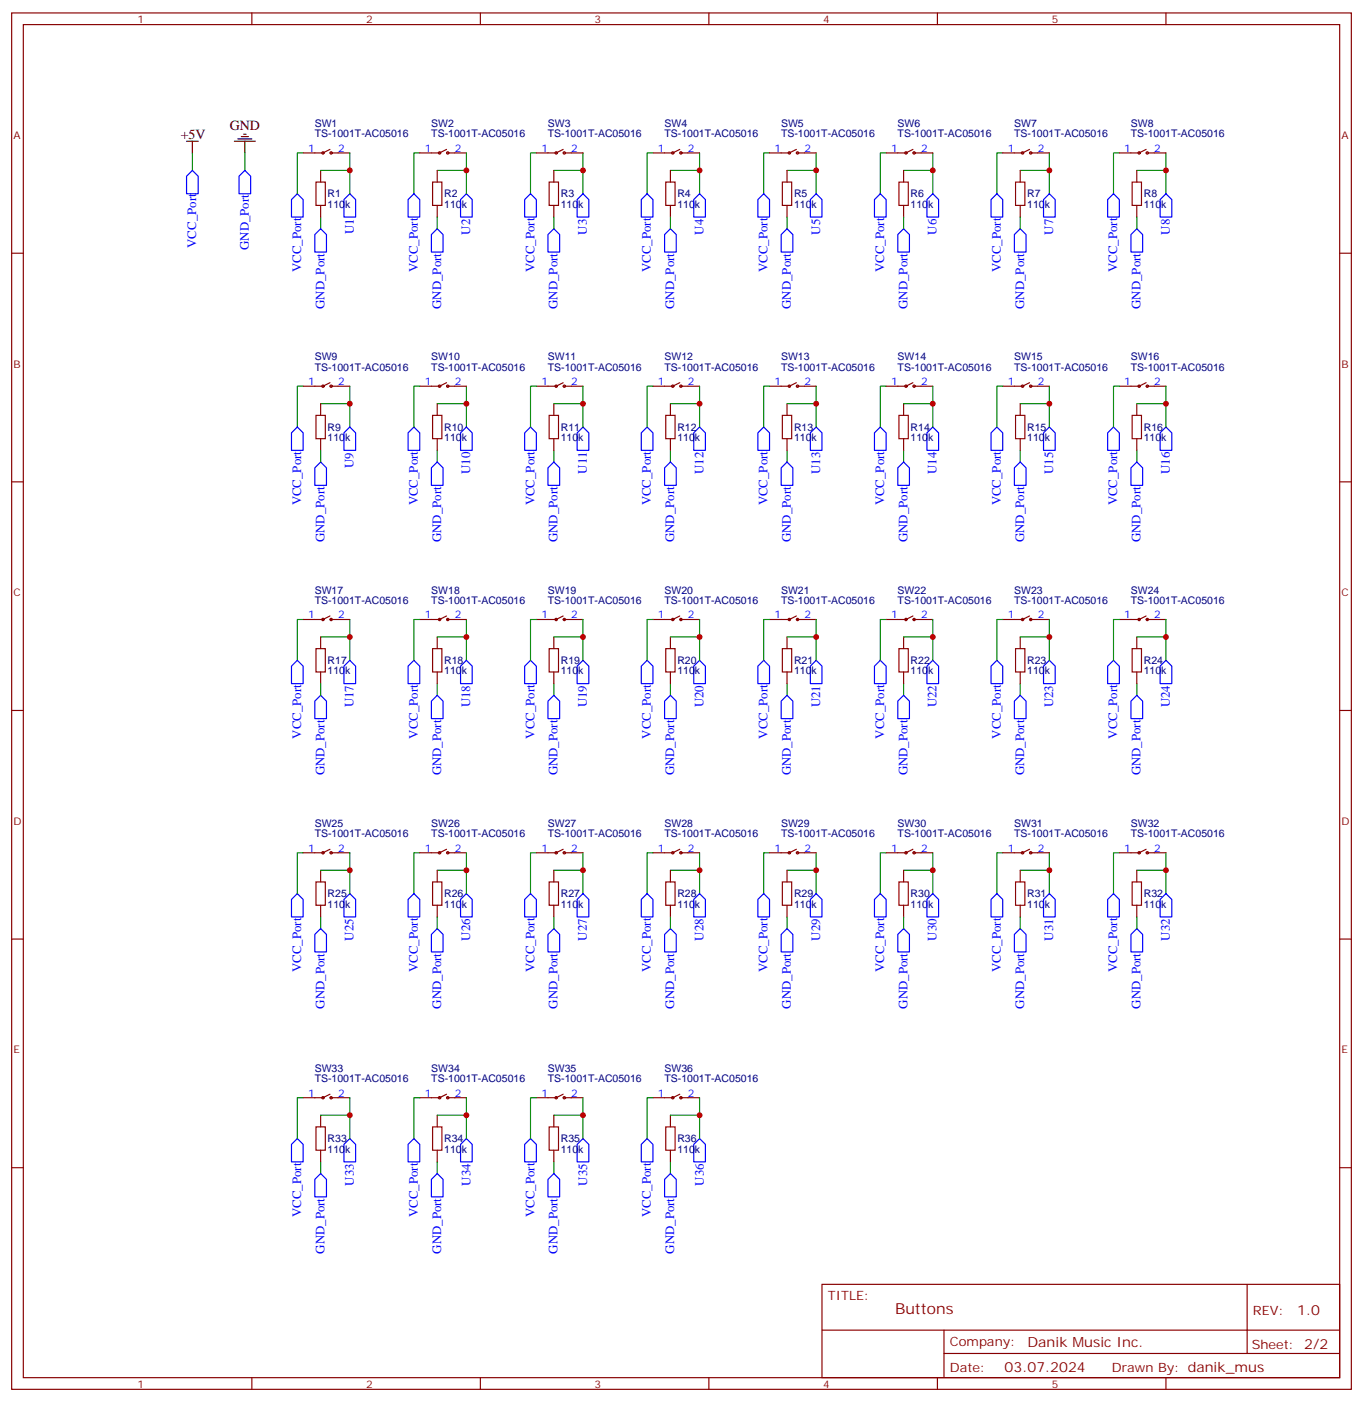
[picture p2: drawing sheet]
<svg xmlns="http://www.w3.org/2000/svg" width="412mm" height="424mm" viewBox="0 0 412 424" stroke-linecap="round" stroke-linejoin="round" font-family="sans-serif">
<g fill="none" stroke="#870000" stroke-width=".35">
<path d="M3.5 3.9h405.4v416.3h-405.4zM7.1 7.4h398.2v409.3h-398.2zM76.2 3.9v3.5M145.3 3.9v3.5M214.5 3.9v3.5M283.6 3.9v3.5M352.8 3.9v3.5M95.6 55.1h2.8v7h-2.8zM97 51.5v3.6M99.8 45.2l-2.1 1h-6M99.8 46.2h6M130.9 55.1h2.8v7h-2.8z"/>
<path d="M132.3 51.5v3.6M135.1 45.2l-2.1 1h-6M135.1 46.2h6M166.2 55.1h2.8v7h-2.8zM167.6 51.5v3.6M170.4 45.2l-2.1 1h-6M170.4 46.2h6M201.4 55.1h2.9v7h-2.9zM202.8 51.5v3.6M205.7 45.2l-2.1 1h-6M205.7 46.2h6M236.7 55.1h2.8v7h-2.8z"/>
<path d="M238.1 51.5v3.6M240.9 45.2l-2.1 1h-6M240.9 46.2h6M273.4 51.5v3.6M276.2 45.2l-2.1 1h-6M276.2 46.2h6M308.7 51.5v3.6M311.5 45.2l-2.1 1h-6M311.5 46.2h6M344 51.5v3.6M346.8 45.2l-2.1 1h-6M346.8 46.2h6"/>
<path d="M3.5 76.6h3.6M97 62.1v3.6M132.3 62.1v3.6M167.6 62.1v3.6M202.8 62.1v3.6M238.1 62.1v3.6M273.4 62.1v3.6M308.7 62.1v3.6M344 62.1v3.6M405.3 76.6h3.6M99.8 115.7l-2.1 1.1h-6M99.8 116.8h6"/>
<path d="M135.1 115.7l-2.1 1.1h-6M135.1 116.8h6M170.4 115.7l-2.1 1.1h-6M170.4 116.8h6M205.7 115.7l-2.1 1.1h-6M205.7 116.8h6M240.9 115.7l-2.1 1.1h-6M240.9 116.8h6M276.2 115.7l-2.1 1.1h-6M276.2 116.8h6M311.5 115.7l-2.1 1.1h-6M311.5 116.8h6"/>
<path d="M346.8 115.7l-2.1 1.1h-6M346.8 116.8h6M95.6 125.6h2.8v7.1h-2.8zM97 122.1v3.5M97 132.7v3.5M130.9 125.6h2.8v7.1h-2.8zM132.3 122.1v3.5M132.3 132.7v3.5M166.2 125.6h2.8v7.1h-2.8zM167.6 122.1v3.5M167.6 132.7v3.5M201.4 125.6h2.9v7.1h-2.9z"/>
<path d="M202.8 122.1v3.5M202.8 132.7v3.5M236.7 125.6h2.8v7.1h-2.8zM238.1 122.1v3.5M238.1 132.7v3.5M273.4 122.1v3.5M273.4 132.7v3.5M308.7 122.1v3.5M308.7 132.7v3.5M344 122.1v3.5M344 132.7v3.5M3.5 145.7h3.6"/>
<path d="M405.3 145.7h3.6M95.6 196.2h2.8v7h-2.8zM97 192.7v3.5M99.8 186.3l-2.1 1.1h-6M99.8 187.4h6M130.9 196.2h2.8v7h-2.8zM132.3 192.7v3.5M135.1 186.3l-2.1 1.1h-6M135.1 187.4h6M166.2 196.2h2.8v7h-2.8zM167.6 192.7v3.5M170.4 186.3l-2.1 1.1h-6"/>
<path d="M170.4 187.4h6M201.4 196.2h2.9v7h-2.9zM202.8 192.7v3.5M205.7 186.3l-2.1 1.1h-6M205.7 187.4h6M236.7 196.2h2.8v7h-2.8zM238.1 192.7v3.5M240.9 186.3l-2.1 1.1h-6M240.9 187.4h6M273.4 192.7v3.5M276.2 186.3l-2.1 1.1h-6M276.2 187.4h6"/>
<path d="M308.7 192.7v3.5M311.5 186.3l-2.1 1.1h-6M311.5 187.4h6M344 192.7v3.5M346.8 186.3l-2.1 1.1h-6M346.8 187.4h6M3.5 214.9h3.6M97 203.2v3.6M132.3 203.2v3.6M167.6 203.2v3.6M202.8 203.2v3.6M238.1 203.2v3.6"/>
<path d="M273.4 203.2v3.6M308.7 203.2v3.6M344 203.2v3.6M405.3 214.9h3.6M99.8 256.9l-2.1 1h-6M99.8 257.9h6M135.1 256.9l-2.1 1h-6M135.1 257.9h6M170.4 256.9l-2.1 1h-6M170.4 257.9h6M205.7 256.9l-2.1 1h-6M205.7 257.9h6"/>
<path d="M240.9 256.9l-2.1 1h-6M240.9 257.9h6M276.2 256.9l-2.1 1h-6M276.2 257.9h6M311.5 256.9l-2.1 1h-6M311.5 257.9h6M346.8 256.9l-2.1 1h-6M346.8 257.9h6M95.6 266.7h2.8v7.1h-2.8zM97 263.2v3.5M97 273.8v3.5M130.9 266.7h2.8v7.1h-2.8z"/>
<path d="M132.3 263.2v3.5M132.3 273.8v3.5M166.2 266.7h2.8v7.1h-2.8zM167.6 263.2v3.5M167.6 273.8v3.5M201.4 266.7h2.9v7.1h-2.9zM202.8 263.2v3.5M202.8 273.8v3.5M236.7 266.7h2.8v7.1h-2.8zM238.1 263.2v3.5M238.1 273.8v3.5M273.4 263.2v3.5"/>
<path d="M273.4 273.8v3.5M308.7 263.2v3.5M308.7 273.8v3.5M344 263.2v3.5M344 273.8v3.5M3.5 284h3.6M405.3 284h3.6M97 337.3v3.5M99.8 330.9l-2.1 1.1h-6M99.8 332h6M132.3 337.3v3.5M135.1 330.9l-2.1 1.1h-6"/>
<path d="M135.1 332h6M167.6 337.3v3.5M170.4 330.9l-2.1 1.1h-6M170.4 332h6M202.8 337.3v3.5M205.7 330.9l-2.1 1.1h-6M205.7 332h6M3.5 353.2h3.6M95.6 340.8h2.8v7.1h-2.8zM97 347.9v3.5M132.3 347.9v3.5M167.6 347.9v3.5"/>
<path d="M202.8 347.9v3.5M405.3 353.2h3.6M248.7 388.4h156.6v28.3h-156.6zM377.3 388.5v20.8M76.2 416.7v3.5M145.3 416.7v3.5M214.5 416.7v3.5M248.7 402.3h156.5M283.6 416.7v3.5M285.6 409.3h119.6M285.6 402.3v14.1M352.8 416.7v3.5"/>
<circle cx="97.7" cy="46.2" r=".35"/>
<circle cx="100.2" cy="46.2" r=".35"/>
<circle cx="133" cy="46.2" r=".35"/>
<circle cx="135.5" cy="46.2" r=".35"/>
<circle cx="168.3" cy="46.2" r=".35"/>
<circle cx="170.7" cy="46.2" r=".35"/>
<circle cx="203.6" cy="46.2" r=".35"/>
<circle cx="206" cy="46.2" r=".35"/>
<circle cx="238.8" cy="46.2" r=".35"/>
<circle cx="241.3" cy="46.2" r=".35"/>
<circle cx="274.1" cy="46.2" r=".35"/>
<circle cx="276.6" cy="46.2" r=".35"/>
<circle cx="309.4" cy="46.2" r=".35"/>
<circle cx="311.9" cy="46.2" r=".35"/>
<circle cx="344.7" cy="46.2" r=".35"/>
<circle cx="347.1" cy="46.2" r=".35"/>
<circle cx="97.7" cy="116.8" r=".35"/>
<circle cx="100.2" cy="116.8" r=".35"/>
<circle cx="133" cy="116.8" r=".35"/>
<circle cx="135.5" cy="116.8" r=".35"/>
<circle cx="168.3" cy="116.8" r=".35"/>
<circle cx="170.7" cy="116.8" r=".35"/>
<circle cx="203.6" cy="116.8" r=".35"/>
<circle cx="206" cy="116.8" r=".35"/>
<circle cx="238.8" cy="116.8" r=".35"/>
<circle cx="241.3" cy="116.8" r=".35"/>
<circle cx="274.1" cy="116.8" r=".35"/>
<circle cx="276.6" cy="116.8" r=".35"/>
<circle cx="309.4" cy="116.8" r=".35"/>
<circle cx="311.9" cy="116.8" r=".35"/>
<circle cx="344.7" cy="116.8" r=".35"/>
<circle cx="347.1" cy="116.8" r=".35"/>
<circle cx="97.7" cy="187.4" r=".35"/>
<circle cx="100.2" cy="187.4" r=".35"/>
<circle cx="133" cy="187.4" r=".35"/>
<circle cx="135.5" cy="187.4" r=".35"/>
<circle cx="168.3" cy="187.4" r=".35"/>
<circle cx="170.7" cy="187.4" r=".35"/>
<circle cx="203.6" cy="187.4" r=".35"/>
<circle cx="206" cy="187.4" r=".35"/>
<circle cx="238.8" cy="187.4" r=".35"/>
<circle cx="241.3" cy="187.4" r=".35"/>
<circle cx="274.1" cy="187.4" r=".35"/>
<circle cx="276.6" cy="187.4" r=".35"/>
<circle cx="309.4" cy="187.4" r=".35"/>
<circle cx="311.9" cy="187.4" r=".35"/>
<circle cx="344.7" cy="187.4" r=".35"/>
<circle cx="347.1" cy="187.4" r=".35"/>
<circle cx="97.7" cy="257.9" r=".35"/>
<circle cx="100.2" cy="257.9" r=".35"/>
<circle cx="133" cy="257.9" r=".35"/>
<circle cx="135.5" cy="257.9" r=".35"/>
<circle cx="168.3" cy="257.9" r=".35"/>
<circle cx="170.7" cy="257.9" r=".35"/>
<circle cx="203.6" cy="257.9" r=".35"/>
<circle cx="206" cy="257.9" r=".35"/>
<circle cx="238.8" cy="257.9" r=".35"/>
<circle cx="241.3" cy="257.9" r=".35"/>
<circle cx="274.1" cy="257.9" r=".35"/>
<circle cx="276.6" cy="257.9" r=".35"/>
<circle cx="309.4" cy="257.9" r=".35"/>
<circle cx="311.9" cy="257.9" r=".35"/>
<circle cx="344.7" cy="257.9" r=".35"/>
<circle cx="347.1" cy="257.9" r=".35"/>
<circle cx="97.7" cy="332" r=".35"/>
<circle cx="100.2" cy="332" r=".35"/>
<circle cx="133" cy="332" r=".35"/>
<circle cx="135.5" cy="332" r=".35"/>
<circle cx="168.3" cy="332" r=".35"/>
<circle cx="170.7" cy="332" r=".35"/>
<circle cx="203.6" cy="332" r=".35"/>
<circle cx="206" cy="332" r=".35"/>
</g>
<g fill="none" stroke="#008700" stroke-width=".35">
<path d="M58.2 46.2v5.3M74.1 46.2v5.3M91.7 46.2h-1.7v12.4M97 51.5h8.8M105.8 46.2v12.4M127 46.2h-1.8v12.4M132.3 51.5h8.8M141.1 46.2v12.4M162.3 46.2h-1.8v12.4M167.6 51.5h8.8M176.4 46.2v12.4M197.6 46.2h-1.8v12.4"/>
<path d="M202.8 51.5h8.9M211.7 46.2v12.4M232.8 46.2h-1.7v12.4M238.1 51.5h8.8M246.9 46.2v12.4M268.1 46.2h-1.8v12.4M273.4 51.5h8.8M282.2 46.2v12.4M303.4 46.2h-1.8v12.4M308.7 51.5h8.8M317.5 46.2v12.4M338.7 46.2h-1.8v12.4"/>
<path d="M344 51.5h8.8M352.8 46.2v12.4M97 65.7v3.5M132.3 65.7v3.5M167.6 65.7v3.5M202.8 65.7v3.5M238.1 65.7v3.5M273.4 65.7v3.5M308.7 65.7v3.5M344 65.7v3.5M91.7 116.8h-1.7v12.4M105.8 116.8v12.4"/>
<path d="M127 116.8h-1.8v12.4M141.1 116.8v12.4M162.3 116.8h-1.8v12.4M176.4 116.8v12.4M197.6 116.8h-1.8v12.4M211.7 116.8v12.4M232.8 116.8h-1.7v12.4M246.9 116.8v12.4M268.1 116.8h-1.8v12.4M282.2 116.8v12.4M303.4 116.8h-1.8v12.4M317.5 116.8v12.4"/>
<path d="M338.7 116.8h-1.8v12.4M352.8 116.8v12.4M97 136.2v3.5M97 122.1h8.8M132.3 136.2v3.5M132.3 122.1h8.8M167.6 136.2v3.5M167.6 122.1h8.8M202.8 136.2v3.5M202.8 122.1h8.9M238.1 136.2v3.5M238.1 122.1h8.8"/>
<path d="M273.4 136.2v3.5M273.4 122.1h8.8M308.7 136.2v3.5M308.7 122.1h8.8M344 136.2v3.5M344 122.1h8.8M91.7 187.4h-1.7v12.3M97 192.7h8.8M105.8 187.4v12.3M127 187.4h-1.8v12.3M132.3 192.7h8.8M141.1 187.4v12.3"/>
<path d="M162.3 187.4h-1.8v12.3M167.6 192.7h8.8M176.4 187.4v12.3M197.6 187.4h-1.8v12.3M202.8 192.7h8.9M211.7 187.4v12.3M232.8 187.4h-1.7v12.3M238.1 192.7h8.8M246.9 187.4v12.3M268.1 187.4h-1.8v12.3M273.4 192.7h8.8M282.2 187.4v12.3"/>
<path d="M303.4 187.4h-1.8v12.3M308.7 192.7h8.8M317.5 187.4v12.3M338.7 187.4h-1.8v12.3M344 192.7h8.8M352.8 187.4v12.3M97 206.8v3.5M132.3 206.8v3.5M167.6 206.8v3.5M202.8 206.8v3.5M238.1 206.8v3.5M273.4 206.8v3.5"/>
<path d="M308.7 206.8v3.5M344 206.8v3.5M91.7 257.9h-1.7v12.4M105.8 257.9v12.4M127 257.9h-1.8v12.4M141.1 257.9v12.4M162.3 257.9h-1.8v12.4M176.4 257.9v12.4M197.6 257.9h-1.8v12.4M211.7 257.9v12.4M232.8 257.9h-1.7v12.4M246.9 257.9v12.4"/>
<path d="M268.1 257.9h-1.8v12.4M282.2 257.9v12.4M303.4 257.9h-1.8v12.4M317.5 257.9v12.4M338.7 257.9h-1.8v12.4M352.8 257.9v12.4M97 277.3v3.5M97 263.2h8.8M132.3 277.3v3.5M132.3 263.2h8.8M167.6 277.3v3.5M167.6 263.2h8.8"/>
<path d="M202.8 277.3v3.5M202.8 263.2h8.9M238.1 277.3v3.5M238.1 263.2h8.8M273.4 277.3v3.5M273.4 263.2h8.8M308.7 277.3v3.5M308.7 263.2h8.8M344 277.3v3.5M344 263.2h8.8M91.7 332h-1.7v12.3M97 337.3h8.8"/>
<path d="M105.8 332v12.3M127 332h-1.8v12.3M132.3 337.3h8.8M141.1 332v12.3M162.3 332h-1.8v12.3M167.6 337.3h8.8M176.4 332v12.3M197.6 332h-1.8v12.3M202.8 337.3h8.9M211.7 332v12.3M97 351.4v3.5M132.3 351.4v3.5"/>
<path d="M167.6 351.4v3.5M202.8 351.4v3.5"/>
</g>
<g fill="none" stroke="#00f" stroke-width=".35">
<path d="M58.2 51.5l1.8 1.8v5.3h-3.6v-5.3zM74.1 51.5l1.7 1.8v5.3h-3.5v-5.3zM90 58.6l1.7 1.8v5.3h-3.5v-5.3zM125.2 58.6l1.8 1.8v5.3h-3.5v-5.3zM211.7 58.6l1.7 1.8v5.3h-3.5v-5.3zM266.3 58.6l1.8 1.8v5.3h-3.5v-5.3zM282.2 58.6l1.8 1.8v5.3h-3.5v-5.3zM317.5 58.6l1.8 1.8v5.3h-3.6v-5.3zM95.2 70.9l1.8-1.7 1.8 1.7v5.3h-3.6zM104.1 60.4l1.7-1.8 1.8 1.8v5.3h-3.5zM130.5 70.9l1.8-1.7 1.8 1.7v5.3h-3.6zM139.3 60.4l1.8-1.8 1.8 1.8v5.3h-3.6z"/>
<path d="M158.7 60.4l1.8-1.8 1.8 1.8v5.3h-3.6zM165.8 70.9l1.8-1.7 1.7 1.7v5.3h-3.5zM174.6 60.4l1.8-1.8 1.8 1.8v5.3h-3.6zM194 60.4l1.8-1.8 1.8 1.8v5.3h-3.6zM201.1 70.9l1.7-1.7 1.8 1.7v5.3h-3.5zM229.3 60.4l1.8-1.8 1.7 1.8v5.3h-3.5zM238.1 69.2l1.8 1.7v5.3h-3.5v-5.3zM245.2 60.4l1.7-1.8 1.8 1.8v5.3h-3.5zM271.6 70.9l1.8-1.7 1.8 1.7v5.3h-3.6zM299.9 60.4l1.7-1.8 1.8 1.8v5.3h-3.5zM306.9 70.9l1.8-1.7 1.7 1.7v5.3h-3.5zM335.1 60.4l1.8-1.8 1.8 1.8v5.3h-3.6z"/>
<path d="M342.2 70.9l1.8-1.7 1.7 1.7v5.3h-3.5zM351 60.4l1.8-1.8 1.7 1.8v5.3h-3.5zM90 129.2l1.7 1.7v5.3h-3.5v-5.3zM97 139.7l1.8 1.8v5.3h-3.6v-5.3zM104.1 130.9l1.7-1.7 1.8 1.7v5.3h-3.5zM125.2 129.2l1.8 1.7v5.3h-3.5v-5.3zM132.3 139.7l1.8 1.8v5.3h-3.6v-5.3zM141.1 129.2l1.8 1.7v5.3h-3.6v-5.3zM158.7 130.9l1.8-1.7 1.8 1.7v5.3h-3.6zM167.6 139.7l1.7 1.8v5.3h-3.5v-5.3zM174.6 130.9l1.8-1.7 1.8 1.7v5.3h-3.6zM195.8 129.2l1.8 1.7v5.3h-3.6v-5.3z"/>
<path d="M202.8 139.7l1.8 1.8v5.3h-3.5v-5.3zM211.7 129.2l1.7 1.7v5.3h-3.5v-5.3zM229.3 130.9l1.8-1.7 1.7 1.7v5.3h-3.5zM238.1 139.7l1.8 1.8v5.3h-3.5v-5.3zM245.2 130.9l1.7-1.7 1.8 1.7v5.3h-3.5zM266.3 129.2l1.8 1.7v5.3h-3.5v-5.3zM273.4 139.7l1.8 1.8v5.3h-3.6v-5.3zM282.2 129.2l1.8 1.7v5.3h-3.5v-5.3zM299.9 130.9l1.7-1.7 1.8 1.7v5.3h-3.5zM308.7 139.7l1.7 1.8v5.3h-3.5v-5.3zM317.5 129.2l1.8 1.7v5.3h-3.6v-5.3zM335.1 130.9l1.8-1.7 1.8 1.7v5.3h-3.6z"/>
<path d="M344 139.7l1.7 1.8v5.3h-3.5v-5.3zM351 130.9l1.8-1.7 1.7 1.7v5.3h-3.5zM90 199.7l1.7 1.8v5.3h-3.5v-5.3zM105.8 199.7l1.8 1.8v5.3h-3.5v-5.3zM125.2 199.7l1.8 1.8v5.3h-3.5v-5.3zM141.1 199.7l1.8 1.8v5.3h-3.6v-5.3zM195.8 199.7l1.8 1.8v5.3h-3.6v-5.3zM211.7 199.7l1.7 1.8v5.3h-3.5v-5.3zM231.1 199.7l1.7 1.8v5.3h-3.5v-5.3zM246.9 199.7l1.8 1.8v5.3h-3.5v-5.3zM266.3 199.7l1.8 1.8v5.3h-3.5v-5.3zM282.2 199.7l1.8 1.8v5.3h-3.5v-5.3z"/>
<path d="M301.6 199.7l1.8 1.8v5.3h-3.5v-5.3zM317.5 199.7l1.8 1.8v5.3h-3.6v-5.3zM336.9 199.7l1.8 1.8v5.3h-3.6v-5.3zM352.8 199.7l1.7 1.8v5.3h-3.5v-5.3zM97 210.3l1.8 1.8v5.2h-3.6v-5.2zM132.3 210.3l1.8 1.8v5.2h-3.6v-5.2zM158.7 201.5l1.8-1.8 1.8 1.8v5.3h-3.6zM167.6 210.3l1.7 1.8v5.2h-3.5v-5.2zM174.6 201.5l1.8-1.8 1.8 1.8v5.3h-3.6zM202.8 210.3l1.8 1.8v5.2h-3.5v-5.2zM238.1 210.3l1.8 1.8v5.2h-3.5v-5.2zM273.4 210.3l1.8 1.8v5.2h-3.6v-5.2z"/>
<path d="M308.7 210.3l1.7 1.8v5.2h-3.5v-5.2zM344 210.3l1.7 1.8v5.2h-3.5v-5.2zM90 270.3l1.7 1.7v5.3h-3.5v-5.3zM105.8 270.3l1.8 1.7v5.3h-3.5v-5.3zM125.2 270.3l1.8 1.7v5.3h-3.5v-5.3zM141.1 270.3l1.8 1.7v5.3h-3.6v-5.3zM160.5 270.3l1.8 1.7v5.3h-3.6v-5.3zM176.4 270.3l1.8 1.7v5.3h-3.6v-5.3zM195.8 270.3l1.8 1.7v5.3h-3.6v-5.3zM211.7 270.3l1.7 1.7v5.3h-3.5v-5.3zM231.1 270.3l1.7 1.7v5.3h-3.5v-5.3zM246.9 270.3l1.8 1.7v5.3h-3.5v-5.3z"/>
<path d="M266.3 270.3l1.8 1.7v5.3h-3.5v-5.3zM282.2 270.3l1.8 1.7v5.3h-3.5v-5.3zM301.6 270.3l1.8 1.7v5.3h-3.5v-5.3zM317.5 270.3l1.8 1.7v5.3h-3.6v-5.3zM336.9 270.3l1.8 1.7v5.3h-3.6v-5.3zM352.8 270.3l1.7 1.7v5.3h-3.5v-5.3zM97 280.8l1.8 1.8v5.3h-3.6v-5.3zM132.3 280.8l1.8 1.8v5.3h-3.6v-5.3zM167.6 280.8l1.7 1.8v5.3h-3.5v-5.3zM202.8 280.8l1.8 1.8v5.3h-3.5v-5.3zM238.1 280.8l1.8 1.8v5.3h-3.5v-5.3zM273.4 280.8l1.8 1.8v5.3h-3.6v-5.3z"/>
<path d="M308.7 280.8l1.7 1.8v5.3h-3.5v-5.3zM344 280.8l1.7 1.8v5.3h-3.5v-5.3zM90 344.3l1.7 1.8v5.3h-3.5v-5.3zM97 354.9l1.8 1.8v5.3h-3.6v-5.3zM105.8 344.3l1.8 1.8v5.3h-3.5v-5.3zM125.2 344.3l1.8 1.8v5.3h-3.5v-5.3zM132.3 354.9l1.8 1.8v5.3h-3.6v-5.3zM141.1 344.3l1.8 1.8v5.3h-3.6v-5.3zM160.5 344.3l1.8 1.8v5.3h-3.6v-5.3zM167.6 354.9l1.7 1.8v5.3h-3.5v-5.3zM176.4 344.3l1.8 1.8v5.3h-3.6v-5.3zM195.8 344.3l1.8 1.8v5.3h-3.6v-5.3z"/>
<path d="M202.8 354.9l1.8 1.8v5.3h-3.5v-5.3zM211.7 344.3l1.7 1.8v5.3h-3.5v-5.3z"/>
</g>
<path d="M56.4 42.7h3.6M58.2 42.7v3.5M70.9 42.7h6.4M72 42h4.2M73 41.3h2.1M73.7 40.6h.7M74.1 42.7v3.5" fill="none" stroke="#000" stroke-width=".35"/>
<g fill="none" stroke="#a10000" stroke-width=".35">
<path d="M272 55.1h2.8v7h-2.8zM307.3 55.1h2.8v7h-2.8zM342.5 55.1h2.9v7h-2.9zM272 125.6h2.8v7.1h-2.8zM307.3 125.6h2.8v7.1h-2.8zM342.5 125.6h2.9v7.1h-2.9zM272 196.2h2.8v7h-2.8zM307.3 196.2h2.8v7h-2.8zM342.5 196.2h2.9v7h-2.9zM272 266.7h2.8v7.1h-2.8zM307.3 266.7h2.8v7.1h-2.8zM342.5 266.7h2.9v7.1h-2.9z"/>
<path d="M130.9 340.8h2.8v7.1h-2.8zM166.2 340.8h2.8v7.1h-2.8zM201.4 340.8h2.9v7.1h-2.9z"/>
</g>
<g fill="#c00">
<circle cx="105.8" cy="51.5" r=".88"/>
<circle cx="176.4" cy="51.5" r=".88"/>
<circle cx="211.7" cy="51.5" r=".88"/>
<circle cx="246.9" cy="51.5" r=".88"/>
<circle cx="141.1" cy="51.5" r=".88"/>
<circle cx="282.2" cy="51.5" r=".88"/>
<circle cx="317.5" cy="51.5" r=".88"/>
<circle cx="352.8" cy="51.5" r=".88"/>
<circle cx="352.8" cy="122.1" r=".88"/>
<circle cx="317.5" cy="122.1" r=".88"/>
<circle cx="282.2" cy="122.1" r=".88"/>
<circle cx="141.1" cy="122.1" r=".88"/>
<circle cx="246.9" cy="122.1" r=".88"/>
<circle cx="211.7" cy="122.1" r=".88"/>
<circle cx="176.4" cy="122.1" r=".88"/>
<circle cx="105.8" cy="122.1" r=".88"/>
<circle cx="105.8" cy="263.2" r=".88"/>
<circle cx="176.4" cy="263.2" r=".88"/>
<circle cx="211.7" cy="263.2" r=".88"/>
<circle cx="246.9" cy="263.2" r=".88"/>
<circle cx="141.1" cy="263.2" r=".88"/>
<circle cx="282.2" cy="263.2" r=".88"/>
<circle cx="317.5" cy="263.2" r=".88"/>
<circle cx="352.8" cy="263.2" r=".88"/>
<circle cx="352.8" cy="192.7" r=".88"/>
<circle cx="317.5" cy="192.7" r=".88"/>
<circle cx="282.2" cy="192.7" r=".88"/>
<circle cx="141.1" cy="192.7" r=".88"/>
<circle cx="246.9" cy="192.7" r=".88"/>
<circle cx="211.7" cy="192.7" r=".88"/>
<circle cx="176.4" cy="192.7" r=".88"/>
<circle cx="105.8" cy="192.7" r=".88"/>
<circle cx="211.7" cy="337.3" r=".88"/>
<circle cx="176.4" cy="337.3" r=".88"/>
<circle cx="141.1" cy="337.3" r=".88"/>
<circle cx="105.8" cy="337.3" r=".88"/>
</g>
<text font-size="4.6" fill="#800" x="270.8" y="397.5">Buttons</text>
<g font-size="4.2">
<text x="69.5" y="39.4">GND</text>
<text x="54.7" y="42">+5V</text>
</g>
<g font-size="4.2" fill="#800">
<text x="392.5" y="397.7">1.0</text>
<text x="310.9" y="407.3">Danik Music Inc.</text>
<text x="304" y="415.1">03.07.2024</text>
</g>
<g font-size="3.9" fill="#00f">
<text x="107.1" y="70.8" transform="rotate(-90 107.1 70.8)">U1</text>
<text x="142.3" y="71" transform="rotate(-90 142.3 71)">U2</text>
<text x="177.6" y="71" transform="rotate(-90 177.6 71)">U3</text>
<text x="212.8" y="71" transform="rotate(-90 212.8 71)">U4</text>
<text x="248.1" y="71" transform="rotate(-90 248.1 71)">U5</text>
<text x="283.4" y="71" transform="rotate(-90 283.4 71)">U6</text>
<text x="318.7" y="71" transform="rotate(-90 318.7 71)">U7</text>
<text x="353.9" y="71" transform="rotate(-90 353.9 71)">U8</text>
<text x="59.4" y="74.9" transform="rotate(-90 59.4 74.9)">VCC_Port</text>
<text x="75.3" y="75.6" transform="rotate(-90 75.3 75.6)">GND_Port</text>
<text x="91.1" y="82.3" transform="rotate(-90 91.1 82.3)">VCC_Port</text>
<text x="126.4" y="82.3" transform="rotate(-90 126.4 82.3)">VCC_Port</text>
<text x="161.7" y="82.3" transform="rotate(-90 161.7 82.3)">VCC_Port</text>
<text x="196.9" y="82.3" transform="rotate(-90 196.9 82.3)">VCC_Port</text>
<text x="232.2" y="82.3" transform="rotate(-90 232.2 82.3)">VCC_Port</text>
<text x="267.5" y="82.3" transform="rotate(-90 267.5 82.3)">VCC_Port</text>
<text x="302.8" y="82.3" transform="rotate(-90 302.8 82.3)">VCC_Port</text>
<text x="338.1" y="82.3" transform="rotate(-90 338.1 82.3)">VCC_Port</text>
<text x="98.2" y="93.4" transform="rotate(-90 98.2 93.4)">GND_Port</text>
<text x="133.4" y="93.4" transform="rotate(-90 133.4 93.4)">GND_Port</text>
<text x="168.7" y="93.4" transform="rotate(-90 168.7 93.4)">GND_Port</text>
<text x="204" y="93.4" transform="rotate(-90 204 93.4)">GND_Port</text>
<text x="239.3" y="93.4" transform="rotate(-90 239.3 93.4)">GND_Port</text>
<text x="274.6" y="93.4" transform="rotate(-90 274.6 93.4)">GND_Port</text>
<text x="309.8" y="93.4" transform="rotate(-90 309.8 93.4)">GND_Port</text>
<text x="345.1" y="93.4" transform="rotate(-90 345.1 93.4)">GND_Port</text>
<text x="107" y="141.5" transform="rotate(-90 107 141.5)">U9</text>
<text x="142.3" y="143.4" transform="rotate(-90 142.3 143.4)">U10</text>
<text x="177.6" y="143.3" transform="rotate(-90 177.6 143.3)">U11</text>
<text x="212.8" y="143.4" transform="rotate(-90 212.8 143.4)">U12</text>
<text x="248.1" y="143.4" transform="rotate(-90 248.1 143.4)">U13</text>
<text x="283.4" y="143.4" transform="rotate(-90 283.4 143.4)">U14</text>
<text x="318.7" y="143.4" transform="rotate(-90 318.7 143.4)">U15</text>
<text x="353.9" y="143.4" transform="rotate(-90 353.9 143.4)">U16</text>
<text x="91.1" y="152.8" transform="rotate(-90 91.1 152.8)">VCC_Port</text>
<text x="126.4" y="152.8" transform="rotate(-90 126.4 152.8)">VCC_Port</text>
<text x="161.7" y="152.8" transform="rotate(-90 161.7 152.8)">VCC_Port</text>
<text x="196.9" y="152.8" transform="rotate(-90 196.9 152.8)">VCC_Port</text>
<text x="232.2" y="152.8" transform="rotate(-90 232.2 152.8)">VCC_Port</text>
<text x="267.5" y="152.8" transform="rotate(-90 267.5 152.8)">VCC_Port</text>
<text x="302.8" y="152.8" transform="rotate(-90 302.8 152.8)">VCC_Port</text>
<text x="338.1" y="152.8" transform="rotate(-90 338.1 152.8)">VCC_Port</text>
<text x="98.2" y="163.9" transform="rotate(-90 98.2 163.9)">GND_Port</text>
<text x="133.4" y="163.9" transform="rotate(-90 133.4 163.9)">GND_Port</text>
<text x="168.7" y="163.9" transform="rotate(-90 168.7 163.9)">GND_Port</text>
<text x="204" y="163.9" transform="rotate(-90 204 163.9)">GND_Port</text>
<text x="239.3" y="163.9" transform="rotate(-90 239.3 163.9)">GND_Port</text>
<text x="274.6" y="163.9" transform="rotate(-90 274.6 163.9)">GND_Port</text>
<text x="309.8" y="163.9" transform="rotate(-90 309.8 163.9)">GND_Port</text>
<text x="345.1" y="163.9" transform="rotate(-90 345.1 163.9)">GND_Port</text>
<text x="107" y="213.9" transform="rotate(-90 107 213.9)">U17</text>
<text x="142.3" y="213.9" transform="rotate(-90 142.3 213.9)">U18</text>
<text x="177.6" y="213.9" transform="rotate(-90 177.6 213.9)">U19</text>
<text x="212.8" y="213.9" transform="rotate(-90 212.8 213.9)">U20</text>
<text x="248.1" y="213.9" transform="rotate(-90 248.1 213.9)">U21</text>
<text x="283.4" y="213.9" transform="rotate(-90 283.4 213.9)">U22</text>
<text x="318.7" y="213.9" transform="rotate(-90 318.7 213.9)">U23</text>
<text x="353.9" y="213.9" transform="rotate(-90 353.9 213.9)">U24</text>
<text x="91.1" y="223.4" transform="rotate(-90 91.1 223.4)">VCC_Port</text>
<text x="126.4" y="223.4" transform="rotate(-90 126.4 223.4)">VCC_Port</text>
<text x="161.7" y="223.4" transform="rotate(-90 161.7 223.4)">VCC_Port</text>
<text x="196.9" y="223.4" transform="rotate(-90 196.9 223.4)">VCC_Port</text>
<text x="232.2" y="223.4" transform="rotate(-90 232.2 223.4)">VCC_Port</text>
<text x="267.5" y="223.4" transform="rotate(-90 267.5 223.4)">VCC_Port</text>
<text x="302.8" y="223.4" transform="rotate(-90 302.8 223.4)">VCC_Port</text>
<text x="338.1" y="223.4" transform="rotate(-90 338.1 223.4)">VCC_Port</text>
<text x="98.2" y="234.5" transform="rotate(-90 98.2 234.5)">GND_Port</text>
<text x="133.4" y="234.5" transform="rotate(-90 133.4 234.5)">GND_Port</text>
<text x="168.7" y="234.5" transform="rotate(-90 168.7 234.5)">GND_Port</text>
<text x="204" y="234.5" transform="rotate(-90 204 234.5)">GND_Port</text>
<text x="239.3" y="234.5" transform="rotate(-90 239.3 234.5)">GND_Port</text>
<text x="274.6" y="234.5" transform="rotate(-90 274.6 234.5)">GND_Port</text>
<text x="309.8" y="234.5" transform="rotate(-90 309.8 234.5)">GND_Port</text>
<text x="345.1" y="234.5" transform="rotate(-90 345.1 234.5)">GND_Port</text>
<text x="107" y="284.5" transform="rotate(-90 107 284.5)">U25</text>
<text x="142.3" y="284.5" transform="rotate(-90 142.3 284.5)">U26</text>
<text x="177.6" y="284.5" transform="rotate(-90 177.6 284.5)">U27</text>
<text x="212.8" y="284.5" transform="rotate(-90 212.8 284.5)">U28</text>
<text x="248.1" y="284.5" transform="rotate(-90 248.1 284.5)">U29</text>
<text x="283.4" y="284.5" transform="rotate(-90 283.4 284.5)">U30</text>
<text x="318.7" y="284.5" transform="rotate(-90 318.7 284.5)">U31</text>
<text x="353.9" y="284.5" transform="rotate(-90 353.9 284.5)">U32</text>
<text x="91.1" y="294" transform="rotate(-90 91.1 294)">VCC_Port</text>
<text x="126.4" y="294" transform="rotate(-90 126.4 294)">VCC_Port</text>
<text x="161.7" y="294" transform="rotate(-90 161.7 294)">VCC_Port</text>
<text x="196.9" y="294" transform="rotate(-90 196.9 294)">VCC_Port</text>
<text x="232.2" y="294" transform="rotate(-90 232.2 294)">VCC_Port</text>
<text x="267.5" y="294" transform="rotate(-90 267.5 294)">VCC_Port</text>
<text x="302.8" y="294" transform="rotate(-90 302.8 294)">VCC_Port</text>
<text x="338.1" y="294" transform="rotate(-90 338.1 294)">VCC_Port</text>
<text x="98.2" y="305.1" transform="rotate(-90 98.2 305.1)">GND_Port</text>
<text x="133.4" y="305.1" transform="rotate(-90 133.4 305.1)">GND_Port</text>
<text x="168.7" y="305.1" transform="rotate(-90 168.7 305.1)">GND_Port</text>
<text x="204" y="305.1" transform="rotate(-90 204 305.1)">GND_Port</text>
<text x="239.3" y="305.1" transform="rotate(-90 239.3 305.1)">GND_Port</text>
<text x="274.6" y="305.1" transform="rotate(-90 274.6 305.1)">GND_Port</text>
<text x="309.8" y="305.1" transform="rotate(-90 309.8 305.1)">GND_Port</text>
<text x="345.1" y="305.1" transform="rotate(-90 345.1 305.1)">GND_Port</text>
<text x="107.1" y="358.6" transform="rotate(-90 107.1 358.6)">U33</text>
<text x="142.4" y="358.6" transform="rotate(-90 142.4 358.6)">U34</text>
<text x="177.7" y="358.6" transform="rotate(-90 177.7 358.6)">U35</text>
<text x="212.9" y="358.6" transform="rotate(-90 212.9 358.6)">U36</text>
<text x="91.1" y="368" transform="rotate(-90 91.1 368)">VCC_Port</text>
<text x="126.4" y="368" transform="rotate(-90 126.4 368)">VCC_Port</text>
<text x="161.7" y="368" transform="rotate(-90 161.7 368)">VCC_Port</text>
<text x="196.9" y="368" transform="rotate(-90 196.9 368)">VCC_Port</text>
<text x="98.2" y="379.1" transform="rotate(-90 98.2 379.1)">GND_Port</text>
<text x="133.4" y="379.1" transform="rotate(-90 133.4 379.1)">GND_Port</text>
<text x="168.7" y="379.1" transform="rotate(-90 168.7 379.1)">GND_Port</text>
<text x="204" y="379.1" transform="rotate(-90 204 379.1)">GND_Port</text>
</g>
<g font-size="3.9" fill="#800">
<text x="250.5" y="393">TITLE:</text>
<text x="379.1" y="397.7">REV:</text>
<text x="287.4" y="407.2">Company:</text>
<text x="378.7" y="407.8">Sheet: 2/2</text>
<text x="287.4" y="414.9">Date:</text>
<text x="336.4" y="415">Drawn By: danik_mus</text>
</g>
<g font-size="3.2" fill="#800">
<text x="41.6" y="6.9">1</text>
<text x="110.8" y="6.9">2</text>
<text x="179.9" y="6.9">3</text>
<text x="249.1" y="6.9">4</text>
<text x="318.2" y="6.9">5</text>
<text x="4.1" y="42">A</text>
<text x="405.9" y="42">A</text>
<text x="4.1" y="111.2">B</text>
<text x="405.9" y="111.2">B</text>
<text x="4.1" y="180.3">C</text>
<text x="405.9" y="180.3">C</text>
<text x="4.1" y="249.4">D</text>
<text x="405.9" y="249.4">D</text>
<text x="4.1" y="318.6">E</text>
<text x="405.9" y="318.6">E</text>
<text x="41.6" y="419.7">1</text>
<text x="110.8" y="419.7">2</text>
<text x="179.9" y="419.7">3</text>
<text x="249.1" y="419.7">4</text>
<text x="318.2" y="419.7">5</text>
</g>
<g font-size="3.2" fill="#000080">
<text x="95.2" y="41.6">TS-1001T-AC05016</text>
<text x="95.2" y="38.4">SW1</text>
<text x="130.5" y="41.6">TS-1001T-AC05016</text>
<text x="130.5" y="38.4">SW2</text>
<text x="165.8" y="41.6">TS-1001T-AC05016</text>
<text x="165.8" y="38.4">SW3</text>
<text x="201" y="41.6">TS-1001T-AC05016</text>
<text x="201" y="38.4">SW4</text>
<text x="236.3" y="41.6">TS-1001T-AC05016</text>
<text x="236.3" y="38.4">SW5</text>
<text x="271.6" y="41.6">TS-1001T-AC05016</text>
<text x="271.6" y="38.4">SW6</text>
<text x="306.9" y="41.6">TS-1001T-AC05016</text>
<text x="306.9" y="38.4">SW7</text>
<text x="342.2" y="41.6">TS-1001T-AC05016</text>
<text x="342.2" y="38.4">SW8</text>
<text x="99.1" y="59.7">R1</text>
<text x="134.4" y="59.7">R2</text>
<text x="169.7" y="59.7">R3</text>
<text x="205" y="59.7">R4</text>
<text x="240.2" y="59.7">R5</text>
<text x="275.5" y="59.7">R6</text>
<text x="310.8" y="59.7">R7</text>
<text x="346.1" y="59.7">R8</text>
<text x="99.1" y="62.8">110k</text>
<text x="134.4" y="62.8">110k</text>
<text x="169.7" y="62.8">110k</text>
<text x="205" y="62.8">110k</text>
<text x="240.2" y="62.8">110k</text>
<text x="275.5" y="62.8">110k</text>
<text x="310.8" y="62.8">110k</text>
<text x="346.1" y="62.8">110k</text>
<text x="95.2" y="112.1">TS-1001T-AC05016</text>
<text x="95.2" y="109">SW9</text>
<text x="130.5" y="112.1">TS-1001T-AC05016</text>
<text x="130.5" y="109">SW10</text>
<text x="165.8" y="112.1">TS-1001T-AC05016</text>
<text x="165.8" y="109">SW11</text>
<text x="201" y="112.1">TS-1001T-AC05016</text>
<text x="201" y="109">SW12</text>
<text x="236.3" y="112.1">TS-1001T-AC05016</text>
<text x="236.3" y="109">SW13</text>
<text x="271.6" y="112.1">TS-1001T-AC05016</text>
<text x="271.6" y="109">SW14</text>
<text x="306.9" y="112.1">TS-1001T-AC05016</text>
<text x="306.9" y="109">SW15</text>
<text x="342.2" y="112.1">TS-1001T-AC05016</text>
<text x="342.2" y="109">SW16</text>
<text x="99.1" y="130.2">R9</text>
<text x="134.4" y="130.2">R10</text>
<text x="169.7" y="130.2">R11</text>
<text x="205" y="130.2">R12</text>
<text x="240.2" y="130.2">R13</text>
<text x="275.5" y="130.2">R14</text>
<text x="310.8" y="130.2">R15</text>
<text x="346.1" y="130.2">R16</text>
<text x="99.1" y="133.4">110k</text>
<text x="134.4" y="133.4">110k</text>
<text x="169.7" y="133.4">110k</text>
<text x="205" y="133.4">110k</text>
<text x="240.2" y="133.4">110k</text>
<text x="275.5" y="133.4">110k</text>
<text x="310.8" y="133.4">110k</text>
<text x="346.1" y="133.4">110k</text>
<text x="95.2" y="179.6">SW17</text>
<text x="130.5" y="179.6">SW18</text>
<text x="165.8" y="179.6">SW19</text>
<text x="201" y="179.6">SW20</text>
<text x="236.3" y="179.6">SW21</text>
<text x="271.6" y="179.6">SW22</text>
<text x="306.9" y="179.6">SW23</text>
<text x="342.2" y="179.6">SW24</text>
<text x="95.2" y="182.7">TS-1001T-AC05016</text>
<text x="130.5" y="182.7">TS-1001T-AC05016</text>
<text x="165.8" y="182.7">TS-1001T-AC05016</text>
<text x="201" y="182.7">TS-1001T-AC05016</text>
<text x="236.3" y="182.7">TS-1001T-AC05016</text>
<text x="271.6" y="182.7">TS-1001T-AC05016</text>
<text x="306.9" y="182.7">TS-1001T-AC05016</text>
<text x="342.2" y="182.7">TS-1001T-AC05016</text>
<text x="99.1" y="203.9">110k</text>
<text x="99.1" y="200.8">R17</text>
<text x="134.4" y="203.9">110k</text>
<text x="134.4" y="200.8">R18</text>
<text x="169.7" y="203.9">110k</text>
<text x="169.7" y="200.8">R19</text>
<text x="205" y="203.9">110k</text>
<text x="205" y="200.8">R20</text>
<text x="240.2" y="203.9">110k</text>
<text x="240.2" y="200.8">R21</text>
<text x="275.5" y="203.9">110k</text>
<text x="275.5" y="200.8">R22</text>
<text x="310.8" y="203.9">110k</text>
<text x="310.8" y="200.8">R23</text>
<text x="346.1" y="203.9">110k</text>
<text x="346.1" y="200.8">R24</text>
<text x="95.2" y="250.1">SW25</text>
<text x="130.5" y="250.1">SW26</text>
<text x="165.8" y="250.1">SW27</text>
<text x="201" y="250.1">SW28</text>
<text x="236.3" y="250.1">SW29</text>
<text x="271.6" y="250.1">SW30</text>
<text x="306.9" y="250.1">SW31</text>
<text x="342.2" y="250.1">SW32</text>
<text x="95.2" y="253.2">TS-1001T-AC05016</text>
<text x="130.5" y="253.2">TS-1001T-AC05016</text>
<text x="165.8" y="253.2">TS-1001T-AC05016</text>
<text x="201" y="253.2">TS-1001T-AC05016</text>
<text x="236.3" y="253.2">TS-1001T-AC05016</text>
<text x="271.6" y="253.2">TS-1001T-AC05016</text>
<text x="306.9" y="253.2">TS-1001T-AC05016</text>
<text x="342.2" y="253.2">TS-1001T-AC05016</text>
<text x="99.1" y="274.5">110k</text>
<text x="99.1" y="271.3">R25</text>
<text x="134.4" y="274.5">110k</text>
<text x="134.4" y="271.3">R26</text>
<text x="169.7" y="274.5">110k</text>
<text x="169.7" y="271.3">R27</text>
<text x="205" y="274.5">110k</text>
<text x="205" y="271.3">R28</text>
<text x="240.2" y="274.5">110k</text>
<text x="240.2" y="271.3">R29</text>
<text x="275.5" y="274.5">110k</text>
<text x="275.5" y="271.3">R30</text>
<text x="310.8" y="274.5">110k</text>
<text x="310.8" y="271.3">R31</text>
<text x="346.1" y="274.5">110k</text>
<text x="346.1" y="271.3">R32</text>
<text x="95.2" y="327.3">TS-1001T-AC05016</text>
<text x="95.2" y="324.2">SW33</text>
<text x="130.5" y="327.3">TS-1001T-AC05016</text>
<text x="130.5" y="324.2">SW34</text>
<text x="165.8" y="327.3">TS-1001T-AC05016</text>
<text x="165.8" y="324.2">SW35</text>
<text x="201" y="327.3">TS-1001T-AC05016</text>
<text x="201" y="324.2">SW36</text>
<text x="99.1" y="345.4">R33</text>
<text x="134.4" y="345.4">R34</text>
<text x="169.7" y="345.4">R35</text>
<text x="205" y="345.4">R36</text>
<text x="99.1" y="348.6">110k</text>
<text x="134.4" y="348.6">110k</text>
<text x="169.7" y="348.6">110k</text>
<text x="205" y="348.6">110k</text>
</g>
<g font-size="3.2" fill="#00f">
<text x="93.2" y="45.9">1</text>
<text x="102.3" y="45.9">2</text>
<text x="128.5" y="45.9">1</text>
<text x="137.6" y="45.9">2</text>
<text x="163.8" y="45.9">1</text>
<text x="172.9" y="45.9">2</text>
<text x="199.1" y="45.9">1</text>
<text x="208.1" y="45.9">2</text>
<text x="234.3" y="45.9">1</text>
<text x="243.4" y="45.9">2</text>
<text x="269.6" y="45.9">1</text>
<text x="278.7" y="45.9">2</text>
<text x="304.9" y="45.9">1</text>
<text x="314" y="45.9">2</text>
<text x="340.2" y="45.9">1</text>
<text x="349.2" y="45.9">2</text>
<text x="93.2" y="116.5">1</text>
<text x="102.3" y="116.5">2</text>
<text x="128.5" y="116.5">1</text>
<text x="137.6" y="116.5">2</text>
<text x="163.8" y="116.5">1</text>
<text x="172.9" y="116.5">2</text>
<text x="199.1" y="116.5">1</text>
<text x="208.1" y="116.5">2</text>
<text x="234.3" y="116.5">1</text>
<text x="243.4" y="116.5">2</text>
<text x="269.6" y="116.5">1</text>
<text x="278.7" y="116.5">2</text>
<text x="304.9" y="116.5">1</text>
<text x="314" y="116.5">2</text>
<text x="340.2" y="116.5">1</text>
<text x="349.2" y="116.5">2</text>
<text x="93.2" y="187">1</text>
<text x="102.3" y="187">2</text>
<text x="128.5" y="187">1</text>
<text x="137.6" y="187">2</text>
<text x="163.8" y="187">1</text>
<text x="172.9" y="187">2</text>
<text x="199.1" y="187">1</text>
<text x="208.1" y="187">2</text>
<text x="234.3" y="187">1</text>
<text x="243.4" y="187">2</text>
<text x="269.6" y="187">1</text>
<text x="278.7" y="187">2</text>
<text x="304.9" y="187">1</text>
<text x="314" y="187">2</text>
<text x="340.2" y="187">1</text>
<text x="349.2" y="187">2</text>
<text x="93.2" y="257.6">1</text>
<text x="102.3" y="257.6">2</text>
<text x="128.5" y="257.6">1</text>
<text x="137.6" y="257.6">2</text>
<text x="163.8" y="257.6">1</text>
<text x="172.9" y="257.6">2</text>
<text x="199.1" y="257.6">1</text>
<text x="208.1" y="257.6">2</text>
<text x="234.3" y="257.6">1</text>
<text x="243.4" y="257.6">2</text>
<text x="269.6" y="257.6">1</text>
<text x="278.7" y="257.6">2</text>
<text x="304.9" y="257.6">1</text>
<text x="314" y="257.6">2</text>
<text x="340.2" y="257.6">1</text>
<text x="349.2" y="257.6">2</text>
<text x="93.2" y="331.6">1</text>
<text x="102.3" y="331.6">2</text>
<text x="128.5" y="331.6">1</text>
<text x="137.6" y="331.6">2</text>
<text x="163.8" y="331.6">1</text>
<text x="172.9" y="331.6">2</text>
<text x="199.1" y="331.6">1</text>
<text x="208.1" y="331.6">2</text>
</g>
</svg>
